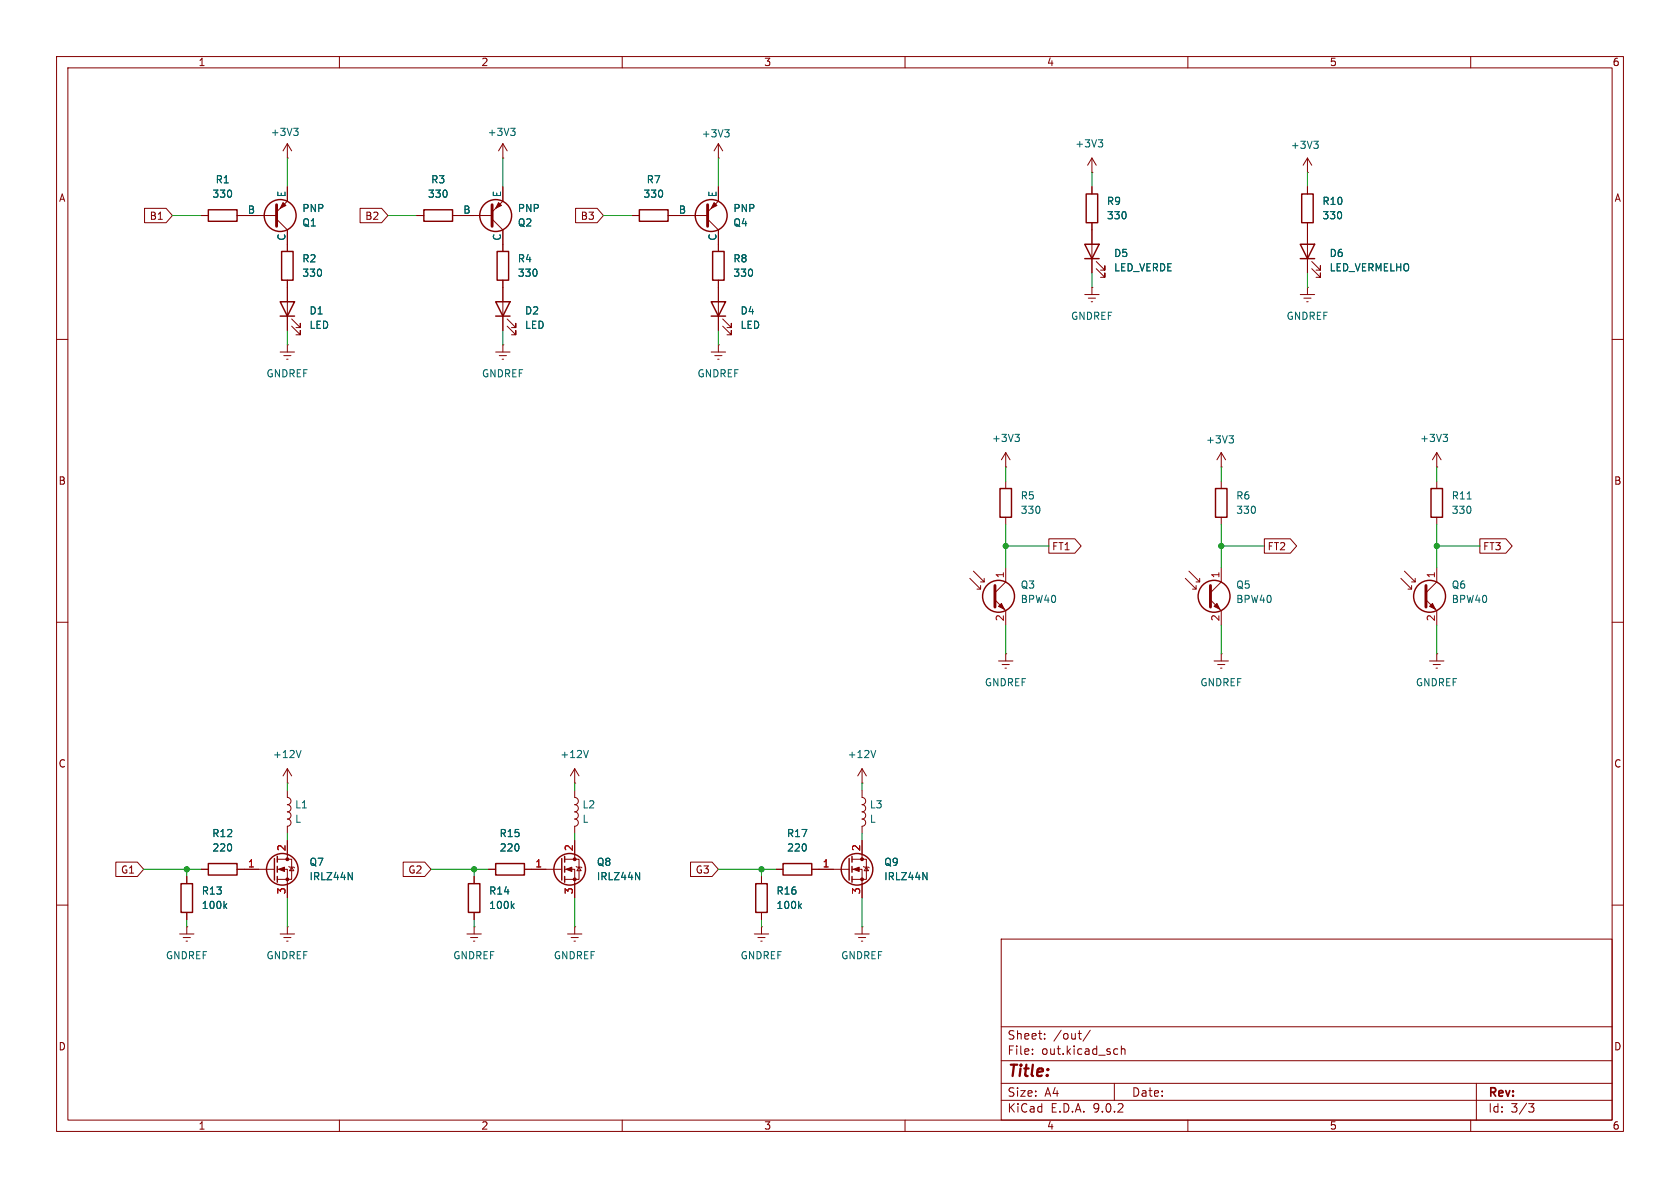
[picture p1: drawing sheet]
<svg xmlns="http://www.w3.org/2000/svg" width="297mm" height="210mm" viewBox="0 0 297 210" stroke-linecap="round" stroke-linejoin="round" font-family="sans-serif">
<g fill="none" stroke="#840000" stroke-width=".18">
<path d="M10 10h277v190h-277zM12 12h273v186h-273zM60 10v2M110 10v2M160 10v2M210 10v2M260 10v2M25.6 36.8h3.8l1.1 1.3-1.1 1.3h-3.8zM35.6 38.1h1.2M41.9 38.1h7M48.9 38.7l1.9 1.9v3.9M50.8 27.9h.1"/>
<path d="M50.8 33v2.6l-1.9 1.9M50.8 25.4v2.5M50.8 25.4l-.8 1.3M50.8 25.4l.8 1.3M63.7 36.8h3.8l1.1 1.3-1.1 1.3h-3.8zM73.7 38.1h1.2M80 38.1h7M87 38.7l1.9 1.9v3.9M88.9 27.9h.1M88.9 33v2.6l-1.9 1.9M88.9 25.4l-.8 1.3M88.9 25.4l.8 1.3"/>
<path d="M88.9 25.4v2.5M101.8 36.8h3.8l1.1 1.3-1.1 1.3h-3.8zM111.8 38.1h1.2M118.1 38.1h7M125.1 38.7l1.9 1.9v3.9M127 27.9h.1M127 33v2.6l-1.9 1.9M127 25.4v2.5M127 25.4l-.8 1.3M127 25.4l.8 1.3M193 30.5h.1M193 27.9v2.6"/>
<path d="M193 33v1.3M193 39.4v8.9M193 27.9l-.7 1.3M193 27.9l.8 1.3M231.1 30.5h.1M231.1 27.9v2.6M231.1 33v1.3M231.1 39.4v8.9M231.1 27.9l-.7 1.3M231.1 27.9l.8 1.3M50.8 49.5v8.9M51.6 57.7l1.5 1.5v-.8v.8h-.8"/>
<path d="M51.6 56.4l1.5 1.5v-.7v.7h-.8M88.9 49.5v8.9M89.7 57.7l1.5 1.5v-.8v.8h-.8M89.7 56.4l1.5 1.5v-.7v.7h-.8M127 49.5v8.9M127.8 57.7l1.5 1.5v-.8v.8h-.8M127.8 56.4l1.5 1.5v-.7v.7h-.8M191.8 52.1h2.5M192.4 52.7h1.3M192.9 53.3h.3M193 50.8h.1M193 50.8v1.3"/>
<path d="M193.8 47.5l1.5 1.5v-.7v.7h-.7M193.8 46.2l1.5 1.6v-.8v.8h-.7M229.9 52.1h2.5M230.5 52.7h1.3M231 53.3h.3M231.1 50.8h.1M231.1 50.8v1.3M231.9 47.5l1.5 1.5v-.7v.7h-.7M231.9 46.2l1.5 1.6v-.8v.8h-.7M10 60h2M49.5 62.2h2.6M50.2 62.9h1.2"/>
<path d="M50.7 63.5h.2M50.8 61h.1M50.8 61v1.2M87.6 62.2h2.6M88.3 62.9h1.2M88.8 63.5h.2M88.9 61h.1M88.9 61v1.2M125.7 62.2h2.6M126.4 62.9h1.2M126.9 63.5h.2M127 61h.1"/>
<path d="M127 61v1.2M285 60h2M177.8 82.6h.1M177.8 80v2.6M177.8 85.1v1.3M177.8 91.4v1.3M177.8 80l-.8 1.3M177.8 80l.8 1.3M185.4 95.2h4.6l1.1 1.3-1.1 1.3h-4.6zM215.9 82.6h.1M215.9 80l-.8 1.3M215.9 80l.8 1.3"/>
<path d="M215.9 80v2.6M215.9 85.1v1.3M215.9 91.4v1.3M223.5 95.2h4.6l1.1 1.3-1.1 1.3h-4.6zM254 82.6h.1M254 80v2.6M254 85.1v1.3M254 91.4v1.3M254 80l-.8 1.3M254 80l.8 1.3M261.6 95.2h4.6l1.1 1.3-1.1 1.3h-4.6zM10 110h2"/>
<path d="M171.4 102.2l2 1.9v-.6M172.1 101l1.9 1.9v-.7M172.7 104.1h.7M173.4 102.9h.6M175.9 106l1.9 2v2.5M176.5 116.8h2.6M177.2 117.5h1.2M177.7 118.1h.2M177.8 115.6h.1M177.8 100.3v2.6l-1.9 1.9M177.8 115.6v1.2M209.5 102.2l2 1.9v-.6"/>
<path d="M210.2 101l1.9 1.9v-.7M210.8 104.1h.7M211.5 102.9h.6M214 106l1.9 2v2.5M214.6 116.8h2.6M215.3 117.5h1.2M215.8 118.1h.2M215.9 115.6h.1M215.9 100.3v2.6l-1.9 1.9M215.9 115.6v1.2M247.6 102.2l2 1.9v-.6M248.3 101l1.9 1.9v-.7"/>
<path d="M248.9 104.1h.7M249.6 102.9h.6M252.1 106l1.9 2v2.5M252.7 116.8h2.6M253.4 117.5h1.2M253.9 118.1h.2M254 115.6h.1M254 100.3v2.6l-1.9 1.9M254 115.6v1.2M285 110h2M50.8 139.7v1.3a.64 .64 0 0 1 .6 .6 .64 .64 0 0 1-.6 .6M50.8 138.4h.1"/>
<path d="M50.8 135.9v2.5M50.8 135.9l-.8 1.3M50.8 135.9l.8 1.3M101.6 139.7v1.3a.64 .64 0 0 1 .6 .6 .64 .64 0 0 1-.6 .6M101.6 138.4h.1M101.6 135.9v2.5M101.6 135.9l-.8 1.3M101.6 135.9l.8 1.3M152.4 138.4h.1M152.4 139.7v1.3a.64 .64 0 0 1 .6 .6 .64 .64 0 0 1-.6 .6M152.4 135.9v2.5M152.4 135.9l-.8 1.3"/>
<path d="M152.4 135.9l.8 1.3M20.5 152.4h3.8l1.1 1.3-1.1 1.2h-3.8zM33 154.9v1.3M35.6 153.7h1.2M41.9 153.7h6.6M49 151.9h2.6v3.5h-2.6M49 153.7h1.8v5.1M50.8 142.2a.64 .64 0 0 1 .6 .7 .64 .64 0 0 1-.6 .6 .64 .64 0 0 1 .6 .7 .64 .64 0 0 1-.6 .6 .64 .64 0 0 1 .6 .6 .64 .64 0 0 1-.6 .7v1.2M50.8 148.6v3.3M51.1 153.2l.1 .1h.7l.2 .1M51.6 153.3l.3 .6h-.7zM71.3 152.4h3.8l1.1 1.3-1.1 1.2h-3.8z"/>
<path d="M83.8 154.9v1.3M86.4 153.7h1.2M92.7 153.7h6.6M99.8 151.9h2.6v3.5h-2.6M99.8 153.7h1.8v5.1M101.6 142.2a.64 .64 0 0 1 .6 .7 .64 .64 0 0 1-.6 .6 .64 .64 0 0 1 .6 .7 .64 .64 0 0 1-.6 .6 .64 .64 0 0 1 .6 .6 .64 .64 0 0 1-.6 .7v1.2M101.6 148.6v3.3M101.9 153.2l.1 .1h.7l.2 .1M102.4 153.3l.3 .6h-.7zM122.1 152.4h3.8l1.1 1.3-1.1 1.2h-3.8zM134.6 154.9v1.3M137.2 153.7h1.2"/>
<path d="M143.5 153.7h6.6M150.6 151.9h2.6v3.5h-2.6M150.6 153.7h1.8v5.1M152.4 142.2a.64 .64 0 0 1 .6 .7 .64 .64 0 0 1-.6 .6 .64 .64 0 0 1 .6 .7 .64 .64 0 0 1-.6 .6 .64 .64 0 0 1 .6 .6 .64 .64 0 0 1-.6 .7v1.2M152.4 148.6v3.3M152.7 153.2l.1 .1h.7l.2 .1M153.2 153.3l.3 .6h-.7zM10 160h2M31.7 165.1h2.6M32.4 165.7h1.3M32.9 166.4h.2M33 163.8h.1"/>
<path d="M33 161.3v1.3M33 163.8v1.3M49.5 165.1h2.6M50.2 165.7h1.2M50.7 166.4h.2M50.8 163.8h.1M50.8 163.8v1.3M82.5 165.1h2.6M83.2 165.7h1.3M83.7 166.4h.2M83.8 163.8h.1M83.8 161.3v1.3"/>
<path d="M83.8 163.8v1.3M100.3 165.1h2.6M101 165.7h1.2M101.5 166.4h.2M101.6 163.8h.1M101.6 163.8v1.3M133.3 165.1h2.6M134 165.7h1.3M134.5 166.4h.2M134.6 163.8h.1M134.6 161.3v1.3M134.6 163.8v1.3"/>
<path d="M151.1 165.1h2.6M151.8 165.7h1.2M152.3 166.4h.2M152.4 163.8h.1M152.4 163.8v1.3M177 166h108v32h-108zM285 160h2M60 198v2M110 198v2M160 198v2M177 194.5h108M177 191.5h108"/>
<path d="M177 187.5h108M177 181.5h108M182.5 186.3v.1M182.5 185.5v.1M184.7 183.6v.1M184.7 182.8v.1M190.6 182.7h.6M191 183.7h.2M192.7 182.1l-1.2 2M197 191.5v3M197.2 185.4l.4 .1M197.6 186.3l-.4 .1"/>
<path d="M198.2 185.5l.3-.1 .3 .1 .1 .9M198.2 184.9v1.5M210 198v2M260 198v2M261 191.5v6.5M270.2 195.1h1l-.5 .6 .4 .1 .1 .5-.3 .3h-.4"/>
</g>
<g fill="none" stroke="#006464" stroke-width=".18">
<path d="M51.9 22.7h.8l-.4 .5M52.5 23.2l.2 .2v.3l-.2 .2M90.3 22.7h.8l-.5 .5M90.8 23.2l.3 .2v.3l-.3 .2M128.1 22.9h.8l-.4 .5M128.7 23.4l.2 .3v.3l-.2 .2M194.2 24.7h.7l-.4 .5M194.7 25.2l.2 .2v.3l-.2 .3M232.3 25h.7l-.4 .4M232.8 25.4l.2 .3v.3l-.2 .2M179.4 76.8h.8l-.4 .5M180 77.3l.2 .2v.3l-.2 .2"/>
<path d="M217.3 77h.8l-.5 .5M217.8 77.5l.3 .3v.3l-.3 .2M255.1 76.8h.8l-.4 .5M255.7 77.3l.2 .2v.3l-.2 .2M259.4 88.2h.7M53.2 132.7l-.4 1.2M104 132.7l-.4 1.2M154.8 132.7l-.4 1.2M40.1 159.8l-.5 .4M61.6 154.2l.7 1.3v-1.3M90.9 159.8l-.5 .4M112.4 154.2l.7 1.3v-1.3"/>
<path d="M141.7 159.8l-.5 .4M163.2 154.2l.7 1.3v-1.3M39.7 160.1l.4 .5M90.5 160.1l.4 .5M141.3 160.1l.4 .5"/>
</g>
<g fill="none" stroke="#840000" stroke-width=".25">
<path d="M36.8 37.1h5.1v2h-5.1zM74.9 37.1h5.1v2h-5.1zM113 37.1h5.1v2h-5.1zM192 34.3h2.1v5.1h-2.1zM230.1 34.3h2.1v5.1h-2.1zM49.5 53.3h2.6l-1.3 2.6zM49.5 55.9h2.6M49.8 44.5h2v5h-2zM87.6 53.3h2.6l-1.3 2.6zM87.6 55.9h2.6M87.9 44.5h2v5h-2zM125.7 53.3h2.6l-1.3 2.6z"/>
<path d="M125.7 55.9h2.6M126 44.5h2v5h-2zM191.8 43.2h2.5l-1.3 2.5zM191.8 45.7h2.5M229.9 43.2h2.5l-1.3 2.5zM229.9 45.7h2.5M176.8 86.4h2v5h-2zM214.9 86.4h2v5h-2zM253 86.4h2v5h-2zM32 156.2h2v5.1h-2zM36.8 152.7h5.1v2h-5.1zM48.5 151.8v3.8"/>
<path d="M49 151.4v1M49 153.2v1M49 154.9v1.1M82.8 156.2h2v5.1h-2zM87.6 152.7h5.1v2h-5.1zM99.3 151.8v3.8M99.8 151.4v1M99.8 153.2v1M99.8 154.9v1.1M133.6 156.2h2v5.1h-2zM138.4 152.7h5.1v2h-5.1zM150.1 151.8v3.8"/>
<path d="M150.6 151.4v1M150.6 153.2v1M150.6 154.9v1.1"/>
<circle cx="49.5" cy="38.1" r="2.82"/>
<circle cx="87.6" cy="38.1" r="2.82"/>
<circle cx="125.7" cy="38.1" r="2.82"/>
<circle cx="176.5" cy="105.4" r="2.82"/>
<circle cx="214.6" cy="105.4" r="2.82"/>
<circle cx="252.7" cy="105.4" r="2.82"/>
<circle cx="49.9" cy="153.7" r="2.79"/>
<circle cx="100.7" cy="153.7" r="2.79"/>
<circle cx="151.5" cy="153.7" r="2.79"/>
</g>
<path d="M48.9 36.2v3.8M87 36.2v3.8M125.1 36.2v3.8M175.9 103.5v3.8M214 103.5v3.8M252.1 103.5v3.8" fill="none" stroke="#840000" stroke-width=".51"/>
<g fill="#840000" stroke="#840000" stroke-width=".18">
<path d="M252.7 107.2l.5-.5 .5 1z"/>
<path d="M150.9 153.7l1-.4v.8z"/>
<path d="M49.3 153.7l1-.4v.8z"/>
<path d="M214.6 107.2l.5-.5 .5 1z"/>
<path d="M88.1 35.8l.5 .5-1 .5z"/>
<path d="M126.2 35.8l.5 .5-1 .5z"/>
<path d="M100.1 153.7l1-.4v.8z"/>
<path d="M50 35.8l.5 .5-1 .5z"/>
<path d="M176.5 107.2l.5-.5 .5 1z"/>
<circle cx="152.4" cy="151.9" r=".25"/>
<circle cx="152.4" cy="155.4" r=".25"/>
<circle cx="50.8" cy="151.9" r=".25"/>
<circle cx="50.8" cy="155.4" r=".25"/>
<circle cx="101.6" cy="151.9" r=".25"/>
<circle cx="101.6" cy="155.4" r=".25"/>
</g>
<g fill="none" stroke="#009600" stroke-width=".18">
<path d="M30.5 38.1h5.1M50.8 27.9v5.1M68.6 38.1h5.1M88.9 27.9v5.1M106.7 38.1h5.1M127 27.9v5.1M193 30.5v2.5M231.1 30.5v2.5M50.8 58.4v2.6M88.9 58.4v2.6M127 58.4v2.6M193 48.3v2.5"/>
<path d="M231.1 48.3v2.5M177.8 96.5h7.6M177.8 82.6v2.5M177.8 92.7v7.6M215.9 82.6v2.5M215.9 92.7v7.6M215.9 96.5h7.6M254 96.5h7.6M254 82.6v2.5M254 92.7v7.6M177.8 110.5v5.1M215.9 110.5v5.1"/>
<path d="M254 110.5v5.1M50.8 138.4v1.3M101.6 138.4v1.3M152.4 138.4v1.3M25.4 153.7h10.2M33 153.7v1.2M50.8 147.3v1.3M50.8 158.8v5M76.2 153.7h10.2M83.8 153.7v1.2M101.6 147.3v1.3M101.6 158.8v5"/>
<path d="M127 153.7h10.2M134.6 153.7v1.2M152.4 147.3v1.3M152.4 158.8v5M33 162.6v1.2M83.8 162.6v1.2M134.6 162.6v1.2"/>
</g>
<g fill="#009600" stroke="#009600" stroke-width=".18">
<circle cx="33" cy="153.7" r=".46"/>
<circle cx="83.8" cy="153.7" r=".46"/>
<circle cx="215.9" cy="96.5" r=".46"/>
<circle cx="254" cy="96.5" r=".46"/>
<circle cx="177.8" cy="96.5" r=".46"/>
<circle cx="134.6" cy="153.7" r=".46"/>
</g>
<text font-size="2.8" fill="#840000" x="178" y="190.9">Title:</text>
<g font-size="2.1" fill="#840000">
<text x="178" y="184">Sheet:</text>
<text x="186.2" y="184">/out/</text>
<text x="178" y="186.7">File:</text>
<text x="184.1" y="186.7">out.kicad_sch</text>
<text x="178" y="196.9">KiCad</text>
<text x="178" y="194.1">Size:</text>
<text x="184.7" y="194.1">A4</text>
<text x="185.7" y="196.9">E.D.A.</text>
<text x="193.3" y="196.9">9.0.2</text>
<text x="200" y="194.1">Date:</text>
<text x="263" y="194.3">Rev:</text>
<text x="263" y="196.9">Id:</text>
<text x="267.1" y="196.9">3/3</text>
</g>
<g font-size="1.8" fill="#840000">
<text x="35" y="11.9">1</text>
<text x="85" y="11.9">2</text>
<text x="135" y="11.9">3</text>
<text x="185" y="11.9">4</text>
<text x="235" y="11.9">5</text>
<text x="285" y="11.9">6</text>
<text x="10.3" y="35.9">A</text>
<text x="285.3" y="35.9">A</text>
<text x="26.4" y="39.1">B1</text>
<text x="64.5" y="39.1">B2</text>
<text x="102.6" y="39.1">B3</text>
<text x="10.3" y="85.9">B</text>
<text x="285.3" y="85.9">B</text>
<text x="185.9" y="97.5">FT1</text>
<text x="224" y="97.5">FT2</text>
<text x="262.1" y="97.5">FT3</text>
<text x="10.3" y="135.9">C</text>
<text x="285.3" y="135.9">C</text>
<text x="21.3" y="154.6">G1</text>
<text x="72.1" y="154.6">G2</text>
<text x="122.9" y="154.6">G3</text>
<text x="10.3" y="185.9">D</text>
<text x="285.3" y="185.9">D</text>
<text x="35" y="199.9">1</text>
<text x="85" y="199.9">2</text>
<text x="135" y="199.9">3</text>
<text x="185" y="199.9">4</text>
<text x="235" y="199.9">5</text>
<text x="285" y="199.9">6</text>
</g>
<g font-size="1.8" fill="#006464">
<text x="47.8" y="24.2">+3V3</text>
<text x="86.1" y="24.2">+3V3</text>
<text x="124" y="24.5">+3V3</text>
<text x="190" y="26.3">+3V3</text>
<text x="228.1" y="26.5">+3V3</text>
<text x="37.5" y="35.2">330</text>
<text x="38" y="32.6">R1</text>
<text x="50.5" y="35" transform="rotate(-90 50.5 35)">E</text>
<text x="75.6" y="35.2">330</text>
<text x="76.1" y="32.6">R3</text>
<text x="88.6" y="35" transform="rotate(-90 88.6 35)">E</text>
<text x="113.7" y="35.2">330</text>
<text x="114.2" y="32.6">R7</text>
<text x="126.7" y="35" transform="rotate(-90 126.7 35)">E</text>
<text x="43.7" y="37.8">B</text>
<text x="53.3" y="37.7">PNP</text>
<text x="53.3" y="40.2">Q1</text>
<text x="81.8" y="37.8">B</text>
<text x="91.4" y="37.7">PNP</text>
<text x="91.4" y="40.2">Q2</text>
<text x="119.9" y="37.8">B</text>
<text x="129.5" y="37.7">PNP</text>
<text x="129.5" y="40.2">Q4</text>
<text x="195.6" y="36.4">R9</text>
<text x="195.6" y="39">330</text>
<text x="233.7" y="39">330</text>
<text x="233.7" y="36.4">R10</text>
<text x="50.5" y="42.6" transform="rotate(-90 50.5 42.6)">C</text>
<text x="53.3" y="46.6">R2</text>
<text x="88.6" y="42.6" transform="rotate(-90 88.6 42.6)">C</text>
<text x="91.4" y="46.6">R4</text>
<text x="126.7" y="42.6" transform="rotate(-90 126.7 42.6)">C</text>
<text x="129.5" y="46.6">R8</text>
<text x="196.9" y="45.6">D5</text>
<text x="235" y="45.6">D6</text>
<text x="53.3" y="49.1">330</text>
<text x="91.4" y="49.1">330</text>
<text x="129.5" y="49.1">330</text>
<text x="196.9" y="48.2">LED_VERDE</text>
<text x="235" y="48.2">LED_VERMELHO</text>
<text x="54.6" y="55.8">D1</text>
<text x="54.6" y="58.3">LED</text>
<text x="92.7" y="55.8">D2</text>
<text x="92.7" y="58.3">LED</text>
<text x="130.8" y="55.8">D4</text>
<text x="130.8" y="58.3">LED</text>
<text x="189.2" y="56.7">GNDREF</text>
<text x="227.3" y="56.7">GNDREF</text>
<text x="47" y="66.9">GNDREF</text>
<text x="85.1" y="66.9">GNDREF</text>
<text x="123.2" y="66.9">GNDREF</text>
<text x="175.3" y="78.3">+3V3</text>
<text x="213.1" y="78.6">+3V3</text>
<text x="251" y="78.3">+3V3</text>
<text x="180.3" y="88.5">R5</text>
<text x="218.4" y="88.5">R6</text>
<text x="256.5" y="88.5">R11</text>
<text x="180.3" y="91">330</text>
<text x="218.4" y="91">330</text>
<text x="256.5" y="91">330</text>
<text x="180.3" y="104.3">Q3</text>
<text x="180.3" y="106.8">BPW40</text>
<text x="218.4" y="104.3">Q5</text>
<text x="218.4" y="106.8">BPW40</text>
<text x="256.5" y="104.3">Q6</text>
<text x="256.5" y="106.8">BPW40</text>
<text x="174" y="121.5">GNDREF</text>
<text x="212.1" y="121.5">GNDREF</text>
<text x="250.2" y="121.5">GNDREF</text>
<text x="48.2" y="134.2">+12V</text>
<text x="99" y="134.2">+12V</text>
<text x="149.8" y="134.2">+12V</text>
<text x="52.1" y="143.1">L1</text>
<text x="102.9" y="143.1">L2</text>
<text x="153.7" y="143.1">L3</text>
<text x="37.4" y="148.2">R12</text>
<text x="52.1" y="145.6">L</text>
<text x="88.2" y="148.2">R15</text>
<text x="102.9" y="145.6">L</text>
<text x="139" y="148.2">R17</text>
<text x="153.7" y="145.6">L</text>
<text x="37.5" y="150.7">220</text>
<text x="54.6" y="155.8">IRLZ44N</text>
<text x="54.6" y="153.3">Q7</text>
<text x="88.3" y="150.7">220</text>
<text x="105.4" y="155.8">IRLZ44N</text>
<text x="105.4" y="153.3">Q8</text>
<text x="139.1" y="150.7">220</text>
<text x="156.2" y="155.8">IRLZ44N</text>
<text x="156.2" y="153.3">Q9</text>
<text x="35.6" y="158.3">R13</text>
<text x="35.6" y="160.9">100k</text>
<text x="86.4" y="158.3">R14</text>
<text x="86.4" y="160.9">100k</text>
<text x="137.2" y="158.3">R16</text>
<text x="137.2" y="160.9">100k</text>
<text x="29.2" y="169.8">GNDREF</text>
<text x="47" y="169.8">GNDREF</text>
<text x="80" y="169.8">GNDREF</text>
<text x="97.8" y="169.8">GNDREF</text>
<text x="130.8" y="169.8">GNDREF</text>
<text x="148.6" y="169.8">GNDREF</text>
</g>
<g font-size="1.8" fill="#a90000">
<text x="177.5" y="102.3" transform="rotate(-90 177.5 102.3)">1</text>
<text x="215.6" y="102.3" transform="rotate(-90 215.6 102.3)">1</text>
<text x="253.7" y="102.3" transform="rotate(-90 253.7 102.3)">1</text>
<text x="177.5" y="109.9" transform="rotate(-90 177.5 109.9)">2</text>
<text x="215.6" y="109.9" transform="rotate(-90 215.6 109.9)">2</text>
<text x="253.7" y="109.9" transform="rotate(-90 253.7 109.9)">2</text>
<text x="43.7" y="153.4">1</text>
<text x="50.5" y="150.6" transform="rotate(-90 50.5 150.6)">2</text>
<text x="94.5" y="153.4">1</text>
<text x="101.3" y="150.6" transform="rotate(-90 101.3 150.6)">2</text>
<text x="145.3" y="153.4">1</text>
<text x="152.1" y="150.6" transform="rotate(-90 152.1 150.6)">2</text>
<text x="50.5" y="158.2" transform="rotate(-90 50.5 158.2)">3</text>
<text x="101.3" y="158.2" transform="rotate(-90 101.3 158.2)">3</text>
<text x="152.1" y="158.2" transform="rotate(-90 152.1 158.2)">3</text>
</g>
</svg>
